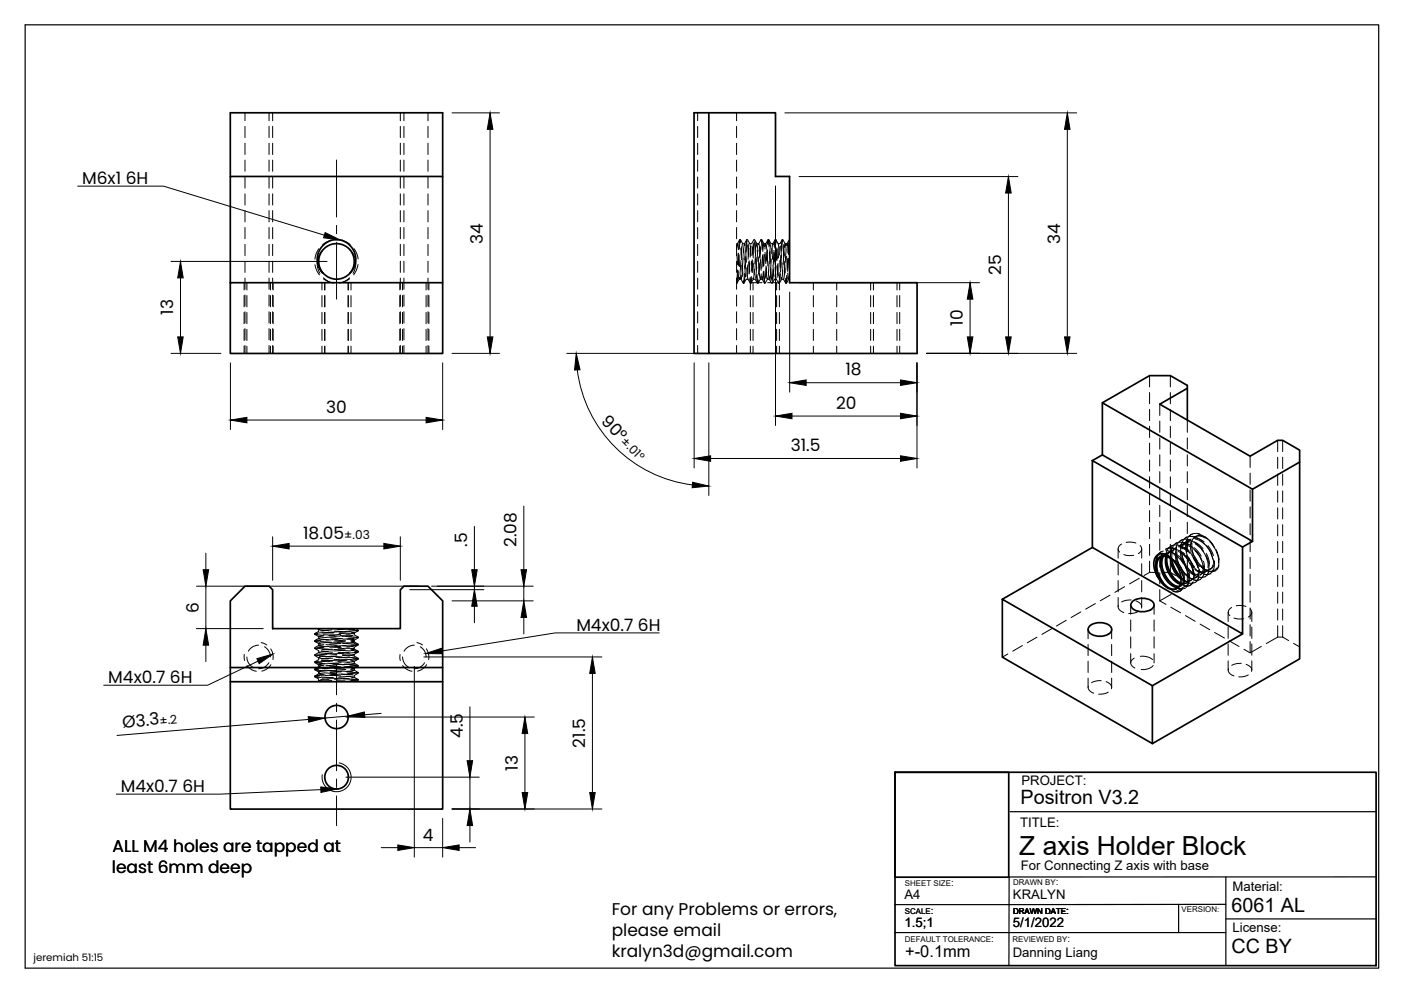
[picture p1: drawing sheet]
<svg xmlns="http://www.w3.org/2000/svg" width="297mm" height="210mm" viewBox="0 0 297 210" stroke-linecap="round" stroke-linejoin="round" font-family="sans-serif">
<!-- layer: Visible -->
<g fill="none" stroke="#000" stroke-width=".36">
<path d="M48.8 37.4v-13.5h45.1v13.5M150.3 23.9v51h44.1v-15h-27v-22.5h-3v-13.5h-17.2v51h3.1M48.8 59.9v-22.5h45.1v22.5M48.8 59.9h45.1v15h-45.1zM70.2 51a4.1 4.1 0 0 1 4.6 1.9l.5 1.1 .1 1.4-.4 1.4-.8 1.1 .7-1.1 .2-1.2a3.8 3.8 0 0 0-5-3.7 3.8 3.8 0 0 0-1.6 6l-.8-.9-.3-1-.2-1.1 .2-.9 .4-1 .7-1 .7-.6 .9-.4M74.2 57.9a3.8 3.8 0 0 1-5.7 0M231.6 97.7l31.8 18.3v18.4l-31.8-18.3zM233.7 96.4l31.9 18.4-2.2 1.2M233.7 96.4l-2.1 1.3M233.7 85.4v11M251.7 82.3l-5.8 3.4 19.1 11 5.9-3.3h1l3.6 2v2.6l-9.9 5.7-31.9-18.3 10-5.8h4.4l3.6 2.1v7.4M275.5 98v41.7l-31.2 18"/>
<path d="M231.6 116.1l-19.1 11v12.2l31.8 18.4v-12.3l-31.8-18.3M245.6 117.6l-.4 .7-.1 .9M246 118.1l-.5 .7-.2 1 .1 1.2 .3 1.1 .9 1.5 .8 .8 1 .5 .5 .1 .5-.2M246.4 117.4l-.2 1.2M246.5 117.9l-.4 .9-.1 1.1 .3 1.1 .4 1.1 .7 1 .8 .9 .9 .4 .8 .1M246.7 117.9l-.3 .7-.1 1 .3 1.4 .5 1.1 .6 1 .8 .7 .8 .4 .7 .1M247.2 118v1.8l.5 1.6 1.3 1.7 1.3 .7M247.2 117.6v.4M247.4 118.1v1.1l.7 2.2 1.2 1.6 1 .6M248.2 118.4l.2 1.4 .5 1.1 .8 1.3 .7 .6M248.5 118.6l.1 .8 .6 1.4 1.2 1.6M248.7 118.8l-.8-.6-.9-.3-.9 .1-.6 .5-.4 .6-.1 1.2 .1 1.1 .4 1-.7-1.6-.2-1.4 .4-1.3 .8-.6a2.45 2.45 0 0 1 2.7 1l.9 1.2 .8 1.8 .2 1.7-.3 1a1.84 1.84 0 0 1-3 .2l-1-1.1-.6-.9"/>
<path d="M265.6 103.7v11.1M48.8 127.4l3.1-3.1h5.1l.8 .7v8.3h27.1v-8.3l.7-.7h5.1l3.2 3.1v14.1h-45.1zM231 132.7a3.4 3.4 0 0 1 4.6 .4 1.26 1.26 0 0 1-1.2 1.6 3.3 3.3 0 0 1-3.6-.9v-.7zM240.1 127.6a3.3 3.3 0 0 1 4.5 .3 1.24 1.24 0 0 1-1.2 1.6 3.3 3.3 0 0 1-3.6-.9v-.7zM245.6 121.9l1 1.7M246.7 121.3l1 1.7M247.8 120.6l.9 1.8M248.8 120l1 1.7M249.3 124.5l.4 .1M263.4 134.4l-19.1 11M48.8 141.5v30h45.1v-30M48.8 144.5h45.1"/>
<circle cx="71.4" cy="152" r="2.47"/>
<circle cx="71.4" cy="164.8" r="2.51"/>
</g>
<!-- layer: Hidden -->
<g fill="none" stroke="#000" stroke-width=".21">
<path d="M51.9 23.9v1.7M51.9 26.8v2.4M51.9 30.4v2.4M51.9 33.9v2.4M51.9 37.5v2.4M57 23.9v1.7M57 26.8v2.4M57 30.4v2.4M57 33.9v2.4M57 37.5v2.4M57.8 23.9v1.7M57.8 26.8v2.4"/>
<path d="M57.8 30.4v2.4M57.8 33.9v2.4M57.8 37.5v2.4M84.9 23.9v1.7M84.9 26.8v2.4M84.9 30.4v2.4M84.9 33.9v2.4M84.9 37.5v2.4M85.6 23.9v1.7M85.6 26.8v2.4M85.6 30.4v2.4M85.6 33.9v2.4"/>
<path d="M85.6 37.5v2.4M90.7 23.9v1.7M90.7 26.8v2.4M90.7 30.4v2.4M90.7 33.9v2.4M90.7 37.5v2.4M147.9 23.9v1.7M147.9 26.8v2.4M147.9 30.4v2.4M147.9 33.9v2.4M147.9 37.5v2.4M156.2 23.9v1.7"/>
<path d="M156.2 26.8v2.4M156.2 30.4v2.4M156.2 33.9v2.4M156.2 37.5v2.4M51.9 41.1v2.4M51.9 44.7v2.3M51.9 48.2v2.4M51.9 51.8v2.4M51.9 55.4v2.4M51.9 59v2.3M52.3 59.9v1.6M57 41.1v2.4"/>
<path d="M57 44.7v2.3M57 48.2v2.4M57 51.8v2.4M57 55.4v2.4M57 59v2.3M57.3 59.9v1.6M57.8 41.1v2.4M57.8 44.7v2.3M57.8 48.2v2.4M57.8 51.8v2.4M57.8 55.4v2.4M57.8 59v2.3"/>
<path d="M66.8 56.1l.2 .9 .7 1.3M67.2 55.7l.2 1.2 .4 1.1M67.6 52.7l-.6 1.1-.2 1.1M68.5 53l-.8 .9-.2 .6M68.6 59.1l1.2 .7 1 .2M68.6 58.9l1.5 1M68.8 59.9v1.6M70.1 51l-1.1 .4-.6 .5M72.5 51l1 .3 .7 .6M73.8 59.9v1.6M73.9 59.9v1.6M74.1 58.9l-1.6 1"/>
<path d="M74.1 59.1l-1 .6-1.2 .3M74.2 53l.5 .6 .5 .9M75.1 52.7l.6 1.2 .2 1M75.4 55.7l-.1 1.2-.5 1.1M75.9 56.1l-.3 1.1-.6 1.1M84.9 41.1v2.4M84.9 44.7v2.3M84.9 48.2v2.4M84.9 51.8v2.4M84.9 55.4v2.4M84.9 59v2.3M85.3 59.9v1.6"/>
<path d="M85.6 41.1v2.4M85.6 44.7v2.3M85.6 48.2v2.4M85.6 51.8v2.4M85.6 55.4v2.4M85.6 59v2.3M90.3 59.9v1.6M90.7 41.1v2.4M90.7 44.7v2.3M90.7 48.2v2.4M90.7 51.8v2.4M90.7 55.4v2.4"/>
<path d="M90.7 59v2.3M147.9 41.1v2.4M147.9 44.7v2.3M147.9 48.2v2.4M147.9 51.8v2.4M147.9 55.4v2.4M147.9 59v2.3M156.2 41.1v2.4M156.2 44.7v2.3M156.2 48.2v2.4M156.2 51.8v2.4M156.2 55.4v2.4"/>
<path d="M156.2 59v2.3M156.2 51.7h.2M156.2 53.7l.2 2.4M156.4 57.2l-.2 2.8 .3-2.4M156.4 57.3l.3 1.9 .1-.4M156.6 53.7l-.2 2.4M156.6 53l-.2-1.3-.2 1.3M156.7 54.1l.1 2.4M156.7 54l-.2 2.4M156.7 59.2h.4l.5 .8M156.7 59.2l-.4 .8M156.9 57.7l.2 1.5 .2-.8"/>
<path d="M157 51.5l-.2-.7-.2 1.7M157 50.8l-.7 .9M157 50.8l.5 .9h.4l.4-.9M157.1 51.2l-.1-.4-.3 2M157.1 52.7l.1 2.3M157.1 55.2l-.2 2.4M157.2 52.4l.1 2.3M157.3 56.3l.1 2.3M157.4 55.9l.1 2.4M157.4 51.7l-.2 2.4M157.5 54.8l-.1 2.4M157.6 52.8l.2 2.4"/>
<path d="M157.8 57.9l-.2 2.1-.1-.2M157.9 56.3l.2 2.4M157.9 58.2l-.2 1.8-.1-.5M158 52l-.1-.3-.3 1.9M158 54.4l-.1 2.3M158.1 53.2l.2 2.4M158.1 54.7l-.1 2.4M158.3 56.8l.3 2.4M158.3 50.8l-.2 2.4M158.3 50.8l.7 .9h.4M158.4 51.1l-.2 2.4M158.5 52l.2 2.4"/>
<path d="M158.5 56.2l-.2 2.4M158.6 59.2l.5 .8M158.6 51.7l.2 2.4M158.6 59.2h-.4l-.5 .8M158.7 55.6l.2 2.3M158.8 52.6l-.2 2.4M158.8 55.3l.2 2.4M159 55.7l-.2 2.4M159 51.8l.3 2.4M159 58.8l.2 1.2 .2-1.1M159.1 59.9h2.5M159.2 52.2l-.2 2.3"/>
<path d="M159.3 58.6l-.2 1.4-.2-.9M159.3 55.4l.2 2.4M159.5 55.1l-.1 2.3M159.5 52.3l.2 2.4M159.6 55.3l-.1 2.4M159.7 59.9v1.6M159.7 51.5l-.1 2.4M159.8 55.9l.1 2.3M159.8 51.8l-.1 2.3M159.8 50.8l-.5 .9M159.9 50.8h.1M160 51.3l.1 2.4"/>
<path d="M160 57.1l-.3 2.1-.1-.2M160 50.8l.5 .9M160 51l.2 2.4M160.1 59.2l.5 .8M160.1 59.2h-.4l-.5 .8M160.2 54.9l.1 2.3M160.2 53.6l-.2 2.3M160.3 54.6l.1 2.4M160.3 52.4l.2-.7 .2 1.6M160.4 58.4l.2 1.6 .1-.7M160.4 56.6l-.2 2.4M160.5 51.7h.3l.6-.9 .6 .9h.4l.4-.9h.2l.5 .9h.4"/>
<path d="M160.5 58.2l.2 1.8 .1-.4M160.7 53.1l-.2 2.3M160.8 54.5l.1 2.3M160.8 51.9l.1-.2 .2 2.1M161 55.7l-.2 2.4M161 58l.2 1.2 .2-1.1M161.1 56l-.2 2.4M161.2 52.2l-.2 2.4M161.2 55l.2 2.3M161.2 59.2h.4l.5 .8M161.2 59.2l-.5 .8M161.3 52.4l-.2 2.4"/>
<path d="M161.3 51l.1-.2 .2 2.2M161.4 51.2l.1-.4 .2 1.9M161.6 54.2l.2 2.4M161.6 54.5l-.1 2.4M161.8 53.9l.1 2.4M161.9 57.8l.2 2.2M161.9 57.5l-.3 1.7-.1-.7M162 57.5l.2 2.4M162.1 52.3l-.2-.6-.2 1.6M162.1 54l-.2 2.4M162.2 52.8l.2-1.1 .2 1.1M162.2 53.5l.2 2.4"/>
<path d="M162.4 56.4l-.1 2.4M162.4 57.1l.3 2.1 .1-.2M162.5 56.7l-.1 2.3M162.6 52.8l-.1 2.4M162.6 54l.2 2.4M162.7 51.7l.2-.9 .1 1.5M162.7 53.1l-.1 2.4M162.8 59.9h2.4M162.8 51.9l.2-1.1 .2 1.3M162.9 57.6l.2 1.6 .2-.7M163.1 55.4l-.2 2.4M163.1 53.5l.2 2.4"/>
<path d="M163.2 53.2l.2 2.4M163.3 57.1l.2 2.4M163.4 51.9l-.2 2.3M163.4 56.8l.2 2.4M163.5 54.9l-.1 2.4M163.6 52.6l.2 2.4M163.9 56.2l.2 2.3M163.9 57.1l-.2 2.3M164 51.9l-.1-.2-.3 2M164 57.4l-.2 2.3M164.1 53.5l-.1 2.4M164.1 53.1l.2 2.4"/>
<path d="M164.2 53.8l-.1 2.4M164.3 56.7l.2 2.3M164.3 50.8l-.4 .9M164.4 50.8h.1M164.5 51.7l-.2-.9-.2 1.5M164.5 50.8l.6 1.1 .1 2.2M164.5 56.3l-.2 2.4M164.6 52.9l.1 2.4M164.6 51.4l-.1-.6-.2 1.8M164.6 59.2h-.4l-.5 .8M164.7 59.9v1.6M164.7 52.5l.1 2.4"/>
<path d="M164.8 52.8l-.2 2.3M164.8 56.4l.1 2.4M164.9 56.1l.1 2.4M165 55.9l-.2 2.3M165.2 52.3l-.2 2.4M165.3 55.3l.2 2.4M165.4 57.7l-.3 2.3-.5-.8M165.5 58.1l-.3 1.9-.1-.3M165.5 52.1l.2 2.4M165.5 54.2l-.1 2.3M165.7 54.5l-.2 2.4M165.7 59.2h.4l.5 .8"/>
<path d="M165.7 59.2l-.5 .8M165.8 55.7l.1 2.4M165.9 51l-.1-.2-.2 2.2M165.9 50.9l-.2 2.4M166 57.2l-.3 2-.1-.4M166 50.8l-.6 .9h-.4M166 50.8l.5 .9M166.1 52.2l.1 2.4M166.1 51.9l.2 2.3M166.2 53.7l-.1 2.4M166.2 55.8l.2 2.4M166.3 52.5l.2-.8 .2 1.4"/>
<path d="M166.3 55.4l.2 2.4M166.4 56.8l-.2 2.4M166.6 53.2l-.1 2.4M166.8 52.1l.1-.4 .2 1.9M166.8 54.3l.1 2.4M166.8 58.4l-.2 1.6-.1-.7M166.9 58.7l-.2 1.3-.1-1M167 54.8l-.1 2.4M167.1 55.2l-.1 2.3M167.2 54.8l.2 2.3M167.3 51.3l-.2 2.4M167.3 50.8l-.4 .9h-.4"/>
<path d="M167.3 51.6l-.1 2.4M167.4 50.8h.1M167.4 57.9l-.2 1.3-.2-1.3M167.4 59.2h-.2l-.4 .8M172.4 59.9v1.6M177.4 59.9v1.6M185.2 59.9v1.6M190.2 59.9v1.6M51.9 62.5v2.4M51.9 66.1v2.4M51.9 69.7v2.4M51.9 73.3v1.6"/>
<path d="M52.3 62.7v2.4M52.3 66.2v2.4M52.3 69.8v2.4M52.3 73.4v1.5M57 62.5v2.4M57 66.1v2.4M57 69.7v2.4M57 73.3v1.6M57.3 62.7v2.4M57.3 66.2v2.4M57.3 69.8v2.4M57.3 73.4v1.5"/>
<path d="M57.8 62.5v2.4M57.8 66.1v2.4M57.8 69.7v2.4M57.8 73.3v1.6M68.8 62.7v2.4M68.8 66.2v2.4M68.8 69.8v2.4M68.8 73.4v1.5M73.8 62.7v2.4M73.8 66.2v2.4M73.8 69.8v2.4M73.8 73.4v1.5"/>
<path d="M73.9 62.7v2.4M73.9 66.2v2.4M73.9 69.8v2.4M73.9 73.4v1.5M84.9 62.5v2.4M84.9 66.1v2.4M84.9 69.7v2.4M84.9 73.3v1.6M85.3 62.7v2.4M85.3 66.2v2.4M85.3 69.8v2.4M85.3 73.4v1.5"/>
<path d="M85.6 62.5v2.4M85.6 66.1v2.4M85.6 69.7v2.4M85.6 73.3v1.6M90.3 62.7v2.4M90.3 66.2v2.4M90.3 69.8v2.4M90.3 73.4v1.5M90.7 62.5v2.4M90.7 66.1v2.4M90.7 69.7v2.4M90.7 73.3v1.6"/>
<path d="M147.9 62.5v2.4M147.9 66.1v2.4M147.9 69.7v2.4M147.9 73.3v1.6M156.2 62.5v2.4M156.2 66.1v2.4M156.2 69.7v2.4M156.2 73.3v1.6M156.2 60h.1M157.6 60h.1M159.1 60h.1M159.7 62.7v2.4"/>
<path d="M159.7 66.2v2.4M159.7 69.8v2.4M159.7 73.4v1.5M160.6 60h.1M162.1 60h.1M162.2 60l.5-.8h.4l.5 .8M163.6 60h.1M164.7 62.7v2.4M164.7 66.2v2.4M164.7 69.8v2.4M164.7 73.4v1.5M165.1 60h.1"/>
<path d="M166.6 60h.1M172.4 62.7v2.4M172.4 66.2v2.4M172.4 69.8v2.4M172.4 73.4v1.5M177.4 62.7v2.4M177.4 66.2v2.4M177.4 69.8v2.4M177.4 73.4v1.5M185.2 62.7v2.4M185.2 66.2v2.4M185.2 69.8v2.4"/>
<path d="M185.2 73.4v1.5M190.2 62.7v2.4M190.2 66.2v2.4M190.2 69.8v2.4M190.2 73.4v1.5M243.7 79.6v2.4M248.1 79.6v2.4M243.7 83.2v2.4M243.7 86.8v2.4M243.7 90.4v2.4M243.7 94v2.3M243.7 97.5v2.4"/>
<path d="M245.9 85.7v2.4M245.9 89.3v2.4M245.9 92.9v2.3M245.9 96.4v2.4M248.1 83.2v2.4M248.1 86.8v2.4M248.1 90.4v2.4M248.1 94v2.3M248.1 97.5v2.4M251.7 89.1v2.6M251.7 92.9v2.3M251.7 96.4v2.4"/>
<path d="M265 96.7v2.4M270.9 93.4v2.4M270.9 96.9v2.4M271.9 93.4v2.4M271.9 96.9v2.4M237.1 116.4v1.9M237.1 119.5v2.4M237.8 115.4a1.02 1.02 0 0 0-.4 1.7M238.3 117.6l.8 .2 1.2-.1M238.8 115l1-.1 1 .2M241.7 115.7a1.01 1.01 0 0 1-.4 1.7M242.1 116.4v1.9"/>
<path d="M242.1 119.5v2.4M243.7 119v2.4l-1.1 .6M243.7 101.1v2.4M243.7 104.7v2.4M243.7 108.2v2.4M243.7 111.8v2.4M243.7 115.4v2.4M245 119.7l.2 1.1 .4 1.2M245.1 119.2l.1 1.2 .4 1.5M245.9 100v2.4M245.9 103.6v2.4M245.9 107.1v2.4"/>
<path d="M245.9 110.7v2.4M245.9 114.3v2.4M245.9 117.9v2.3M246 118.1l.6-.3h.6l1.1 .3M246.1 117.1l-.5 .5M246.2 118.6l.1 1.2 .4 1.5M246.2 118l-.3 .1M246.2 117h-.1M246.4 117.3l-.3 1v1.4M246.5 117.3l-.1 .1M246.7 116.8l-1 .6-.6 1.1M246.7 117.4l1.1 .5"/>
<path d="M247.1 116.5l1.2-.3 1.1 .3M247.1 118.5l.6 2.3M247.2 116.4l1.2-.3 1.1 .4M247.2 116.7l1 .2 1.1 .7M247.2 118l.1 1.2 .5 1.4M247.2 117.4l-.2 .1M247.3 117.2l-.1 .4M247.8 117.3l-.7 .1-.6 .5M247.8 116.9l1.1 .5 1 .8M248 117l-.6 1.1M248.1 117.2l-.8 .1-.6 .6M248.1 101.1v2.4"/>
<path d="M248.1 104.7v2.4M248.1 108.2v2.4M248.1 111.8v2.4M248.1 115.4v2.4M248.1 119v2.4M248.3 118.1l.5 1.9M248.3 115.8h-.1M248.3 116.7l-.3 .2M248.4 118.4l.8 .8 .7 1M248.5 116.2l-.3 1.1 .1 1.2M248.6 119.7l1.1 2.1M248.6 116.7l-.8 .4-.6 .9"/>
<path d="M248.7 115.6l-.9 .5-.6 1.2M248.7 118.8l.2 .1M248.8 118.6l1.4 1.9M248.9 116.5l-.4 .9v1.2M248.9 117.6l1.1 .8 .7 .7M249 116.5l1.3 .4 .9 .5M249.2 117.4l.8 .6 1 1M249.2 118.8l.9 1.1 .5 .8M249.3 117.4l.1 1 .5 1.2M249.4 116.1l-.6 .4-.4 .5-.2 1.4M249.4 115.2h-.1M249.4 116.6l-.2 .8 .2 1.5"/>
<path d="M249.5 115.8l-.2 .9 .2 1.5M249.5 117l.1 1.3 .3 1.1M249.6 115.1l-.8 .6-.5 1.3M249.7 119.8l.7 1.1 .3 1M249.8 116.9l.9 .5 .9 1M249.8 119.3l1.2 2M249.9 115.7l1.1 .5 .9 .7M249.9 115.9l1.2 .2 1 .6M250 115.6h-1.1l-1 .6M250.2 118.4l1.3 2M250.2 116.1l1.3 .5 .8 .7M250.3 117.2l.1 .9 .4 1.3"/>
<path d="M250.4 117.1l1.6 1.8M250.4 115.5l-.3 .2 1.1-.2 1.2 .4M250.4 117l.7 2.3M250.4 114.5l-.1 .1M250.5 117.1l1.6 1.8M250.5 115l-.2 1.1 .1 1.3M250.6 117.6l.3 1.2 .5 1M250.6 119.1l1.2 2.1M250.7 118.5l1.2 2.1M250.7 114.9l1.1 .4 1 .7M250.8 114.4l-.9 .5-.6 1.3M251.1 116.2l.7 .5 1 1.1"/>
<path d="M251.4 116.2l.1 .9 .5 1.4M251.5 115.2l-1.4-.2-.9 .3M251.5 114.9l-.3 .2M251.5 117.7l.6 1.5 .4 .6M251.5 113.9l-.1 .1M251.6 114.7l-.1 .9 .1 1.4M251.6 113.9l-.7 .6-.5 1.3M251.6 120l.5 1.2 .1 1.1M251.7 100v2.4M251.7 103.6v2.4M251.7 107.1v2.4M251.7 110.7v2.4"/>
<path d="M251.7 114.3v2.4M251.7 117.9v2.3M251.9 114.4l1.1 .5 1 .7M252 118.1l1.2 2.1zM252 118.3l.7 1.2 .4 .9M252 114.7l-.5 .2-.5 .5-.4 1M252.1 114.7l-.4 .8v1.5M252.1 115.5l-.7-.2-.6 .1-.8 .5M252.3 119.4l.5 1 .2 1.2M252.3 114.5l-1.3-.2-.9 .5M252.4 114.9l-1.1 .1-.5 .4-.3 .6M252.5 115.9l.8 .7 .8 1"/>
<path d="M252.5 114.3l-.9 .9-.3 1.3M252.6 113.3l-.1 .1M252.6 119.5l.8 1.1 .8 .7M252.6 119.9l.4 1.5 .1 .9M252.6 114.7l-.2 .9 .2 1.5M252.7 119.9l.4 1.2 .1 1.1M252.7 116.6l.4 1.3 .5 .8M252.7 117.8l1.2 2.1M252.7 115.2v1.1l.3 1.2M252.8 113.7l1.1 .3 1 .8M252.8 113.2l-.9 .7-.5 1.1M252.9 117.5l.7 1 .5 1.1"/>
<path d="M253 118.2l.5 .9 .9 1M253 118.2l.6 1.1 .4 1.1M253.1 114.1l1.1 .2 1.1 .6M253.2 116.1l.9 .9 .6 .9M253.2 114.9l1 .5 .9 .9M253.3 113.8l1.1-.1 1.2 .4M253.3 116.7l.7 .8 .7 1.1M253.4 115l1 .9 .7 .8M253.4 114.3l1.2 .5 .9 .7M253.4 113.8l-.6 .6-.2 1M253.4 113.8l-.2 .3M253.4 113.8l1-.3 1 .3"/>
<path d="M253.5 118.8l.5 1.3 .2 .9M253.5 115.3l.9 .7 .7 1M253.5 114l-1.3-.3-.9 .4M253.6 118.6l.7 1 .9 .7M253.6 113.7l-.3 .1M253.7 116.9l1.2 2M254 113.2l1.1 .4 1 .8M254.3 119.7l.3 .4M254.4 113.2l-1.3-.1-.9 .5M254.6 114.6l1.6 1.7M254.7 118.7l.5 2.3M254.8 116.5l1.1 2.1"/>
<path d="M255 119.8v1.3l-.6 .8 .3-.1M255.1 119l.3 1.2-.3 1.1M255.5 113.8l.9 .7 .8 .9M255.7 117.7l.5 1.2 .2 1.1M255.7 118l.4 1.4v.9M255.7 117.3l.5 1 .2 1.3M255.8 115.6l1.2 2M256.1 115.7l.7 .9 .5 1.2M256.2 116.4l.6 1 .3 1.2M256.2 119.7l.1 1.3-.5 1M256.3 114.5l1.2 1.6-1-1.2M256.8 117.4l.4 1.2 .2 1.1"/>
<path d="M256.9 115.2l1.1 2.1M257.2 119.8l-.3 .6-.3 .3-.5 .2-.7-.2M257.3 118.8l.2 1.3-.3 1M257.5 118.9l-.3 1.3-.4 .4-.5 .1M257.8 116.5l.5 1.1 .2 1.1M258 117l.3 1.3v1.1M258.4 118.4v1.4l-.4 .9M258.4 119.9l-.3 .7-.4 .4-.6 .2-.8-.1M265 100.3v2.4M265 103.9v2.4M265 107.5v2.3M265 111v2.4"/>
<path d="M265 114.6v2.4M265 118.2v2.4M270.9 100.5v2.4M270.9 104.1v2.4M270.9 107.7v2.3M270.9 111.2v2.4M270.9 114.8v2.4M270.9 118.4v2.4M271.9 100.5v2.4M271.9 104.1v2.4M271.9 107.7v2.3M271.9 111.2v2.4"/>
<path d="M271.9 114.8v2.4M271.9 118.4v2.4M52.3 139.3a2.44 2.44 0 0 0 1.3 2.1M54.8 136.8l-1.1 .3-1 1M56.1 137.1l.5 .4a2.39 2.39 0 0 1 .7 1.8M66.7 134.4v.1M66.7 138.8l.9 .7v.4M66.7 136l.9 .5M66.7 134.5l.9 .5v.4M66.8 138.8l-.1 .1 2.3 .2M67.2 134.4l-.5 .1 1.8 .2M67.2 133.3l.4 .2v.4"/>
<path d="M67.3 137.5l2.3 .1M67.6 136.5v.3l-.9 .5 .9 .7v.4l-.9 .4M67.6 133.9l-.9 .4M67.6 135.3l-.9 .5M67.6 139.8l-.9 .5M67.7 139.1l2.4 .2M67.7 135.3l-.1 .1 2.1 .3M67.8 133.4l-.2 .1 2.1 .2M67.9 139.4l-.3 .1 2 .2M67.9 136l2.4 .2M67.9 135.8l-1.2 .1 1.1 .2M68.2 138.1l2.3 .2"/>
<path d="M68.3 134l2.4 .2M68.3 137.7l2.4 .1M68.4 134.1l-1.7 .2 .7 .2M68.6 134.6l2.4 .1M68.6 137.3l-1.9 .1 .5 .2M68.7 134.8l-1.1 .2 1.2 .2M68.7 136.7l-1.1 .2 1.2 .2M69 136.2l2.4 .1M69 138.6l2.4 .1M69.1 135.6l-2.1 .2h-.2l-.1 .2M69.1 136.7l2.4 .1M69.3 138.7l-2.3 .2"/>
<path d="M69.6 136.2l-2 .2 .3 .2M69.6 138.1l-2 .3 .3 .1M69.7 134.8l2.4 .1M69.7 137.1l-2.3 .1M70 137.2l2.3 .1M70 135.2l2.4 .2M70.1 139.2l2.4 .1M70.1 133.3l2.7 .1M70.4 133.6l-2.4 .2M70.4 138.5l-2.4 .2M70.5 137.6l-2.4 .2M70.5 139.5l-2.3 .2"/>
<path d="M70.8 139.8l2.4 .1M70.8 137.7l2.4 .1M70.8 134.1l-2.3 .2M70.9 133.8l2.4 .2M70.9 135.7l2.4 .2M71.1 140l-2.4 .1M71.2 139.4l2.4 .1M71.3 135l-2.4 .2M71.4 139.1l-2.4 .1M71.5 136.2l2.4 .2M71.5 135.6l-2.4 .1M71.7 138.4l2.4 .1"/>
<path d="M71.9 134.3l2.4 .1M71.9 137.9l2.4 .1M72 133.9l-2.4 .2M72.1 134.8l2.4 .1M72.2 137l-2.4 .2M72.2 136.4l-2.4 .2M72.2 134.5l-2.4 .2M72.5 133.3l2.7 .2M72.6 136.4l2.4 .2M72.6 138.8l2.4 .3M72.6 136.9l2.4 .3M72.7 135.4l-2.4 .1"/>
<path d="M72.9 138.5l-2.4 .1M73.2 136l-2.4 .1M73.2 137.9l-2.4 .1M73.3 135l2.4 .1M73.3 136.9l-2.4 .1M73.5 140l-2.3 .1M73.6 135.5l1.5 .2-.8 .2M73.6 137.4l1.5 .2-.7 .2M73.7 139.4l2.2 .2-.1 .1M74 138.3l-2.4 .2M74 133.5l1.9 .2-.3 .1M74.1 137.4l-2.4 .2"/>
<path d="M74.1 139.3l-2.4 .2M74.2 133.3l-2.7 .2M74.4 133.9l-2.4 .2M74.4 137.9l1.5 .2-.7 .1M74.5 134.1l.6 .1-1.7 .2M74.5 136l.6 .1-1.7 .2M74.7 139.8l-2.4 .1M74.8 139.6l1.1 .1-1.2 .2M74.8 134.7l-2.3 .2M75 138.8l-2.4 .2M75.1 136.5l.8 .1-1.4 .2M75.1 135.4l-2.4 .1"/>
<path d="M75.1 134.6l.8 .5M75.1 139.1l.8 .5M75.1 135.7v.4l.8 .5-.8 .6v.4l.8 .5M75.1 138.7v.4M75.4 133.3l.5 .4-.8 .5v.4M75.5 138.1l.4 .1-1.8 .2M75.6 133.7l-2.4 .2M75.7 135l.2 .1-2 .2M75.8 136.8l-2.4 .2M75.9 135.1v.1M75.9 138.1l-.8 .6M75.9 139.6v.1"/>
<path d="M75.9 135.2l-.8 .5M75.9 139.8l-.8 .4M85.3 139.3l.2 .9a2.2 2.2 0 0 0 1.1 1.2M87.8 136.8l-1.1 .3-1 1M89.1 137.1l.1 .1a2.45 2.45 0 0 1 1.1 2.1M213.7 138.7l-1.2 .6M216.8 136.9l-2.1 1.2M219.9 135.1l-2.1 1.2M223 133.3l-2.1 1.2M226.1 131.5l-2.1 1.2M229.2 129.7l-2.1 1.2M230.7 133.5v1.9"/>
<path d="M230.7 136.6v2.4M232.2 128l-2 1.2M235.4 126.2l-2.1 1.2M235.7 133.5v1.9M235.7 136.6v2.4M237.1 123.1v2.4M237.1 126.7v1.9M237.1 128.4a1.3 1.3 0 0 0 1.2 1.5M238.4 124.4l-2 1.2M239.7 128.3v2M239.7 131.4v2.4M239.7 135v2.4"/>
<path d="M239.7 138.6v2M239.8 127.2l-1.1 .1-.9 .3M240.5 139.5a1.08 1.08 0 0 0-.8 1.2 1.08 1.08 0 0 0 .9 .9M240.9 127.4a1.36 1.36 0 0 1 1.1 1.5M241.3 129.7l-1.1 .3-.9 .1M241.5 122.6l-2 1.2M241.8 139.2l1.6 .1 1 .5M242.1 123.1v2.4M242.1 126.7v1.9M243.7 121.4h1.6M244.7 128.3v2M244.7 131.4v2.4"/>
<path d="M244.7 135v2.4M244.7 138.6v2M245.9 121.4v2.4M245.9 125v2.4M245.9 127.4l1.3 .8M246.1 123l1.6 1.8M246.4 120.8l1.1 2.1M246.5 121.4h1.6M246.6 123.6l.9 .9M247.7 123l.6 .7 1 .8M248.1 121.4l1.3 .7M248.2 128.7l2.1 1.2"/>
<path d="M248.3 121.9l.5 .8 1.1 .9M248.3 123.8l1.1 .8 1 .3M248.3 126l-2.4 1.4M248.7 122.4l1.2 1.2M249.6 124.7l-.2 .1M249.7 124.6l.6 .3 1-.2M249.8 121.7l.8 .9 .9 .7M249.8 120.1l.6 .9 .8 1M250.3 125.3h-.1M250.4 122.4l.3 .3M250.4 120.4l.6 .9 1 .9M250.4 120.7l1.6 1.7"/>
<path d="M250.4 122.7l1.3 .7M250.5 122.7l1 .7 1.1 .3M250.5 121.2l.5 1.6v.7M250.5 124.2l-.3 .2M250.6 125l-.9 .5-1.3-.3M250.7 121.6l.4 1.3v1M250.7 124.7l-.3 .5-.5 .3-1.2-.1M250.8 123.1l-.3 .9-.6 .5M251 121.9l.1 1.3-.5 .9M251.3 120.2l.5 1.2 .1 1M251.4 130.5l2 1.2M251.5 120.5l.7 .8 1.1 .7"/>
<path d="M251.5 123.5l-.6 .4-.6-.1M251.5 123.6l-.3 .2M251.7 121.4v2.7l-2.4 1.3M251.8 120.3l.7 .9 .9 .8M251.8 123.4l-.7 .3-.8-.1M251.9 122.2l1.1 .7 1 .1M251.9 121.5l.3 1.3-.2 1.1M252 122.3v1.4l-.5 .8M252.1 120.8l1.1 .9 1 .2M252.4 124.1h-.1M252.6 123l-.3 .1M252.7 121.5l1 .7 1.1 .3"/>
<path d="M252.7 122.8l-.4 .4-.5 .1-.6-.1-.8-.4M252.9 123.4l-.4 .6-.4 .2h-1.2M253 123.4l-.8 .8-.6 .1-.6-.2M253.3 121.6l-.1 .5a1.2 1.2 0 0 1-1.4 1M253.3 120.7l1.2 .7h.7l.6-.2M253.4 123.5h.1M253.7 122.4l-.3 .1M254 121.6l-.2 .5-.4 .4-.4 .2-.8-.1M254 121l1 .6 1.2 .2M254.1 121v1.3l-.4 1M254.2 122.2l-.5 1.1-.5 .3h-.6M254.3 120.8l-.3 1.2-.3 .3-.6 .2"/>
<path d="M254.4 132.3l2.1 1.2M254.5 122.8l-.1 .1M255.1 122.1l-.8 .8-.5 .2-.7-.1M255.2 120.1l.1 1.3-.3 1M255.6 122.2l-.1 .1M256.2 120.7l-.3 .4-.5 .2-.6-.1-.7-.3M256.3 121.2l-.3 .6-.4 .4-1.1 .2M256.3 121.1l-.8-.4-.9-.6 1.2 .9 1.2 .2M256.6 121.6l-.1 .1M256.8 120.5l-.2 .2M257.2 120.8l-.4 .6-.4 .3-1.1 .1M257.5 134.1l2.1 1.2"/>
<path d="M257.7 121l-.1 .1M258 120.5l-.6 .5-1.1 .1M260.4 129.8v2M260.4 133v2.4M260.4 136.5v2.4M260.6 135.9l2.1 1.2M261.1 128.8a1.02 1.02 0 0 0-.4 1.7M261.6 131l.8 .2h1.3M262.1 128.5l1.1-.1 1 .2M263.7 137.7l1.3 .7M265 136v2.4l2.4-1.4M265 121.7v2.4"/>
<path d="M265 125.3v2.4M265 128.9v2.4M265 132.5v2.3M265.1 129.1a1.02 1.02 0 0 1-.4 1.7M265.4 129.8v2M265.4 133v2.4M265.4 136.5v2.4M270.9 132.7v2.4h1v-2.4M270.9 122v2.3M270.9 125.5v2.4M270.9 129.1v2.4M270.9 135.1l-2.4 1.4"/>
<path d="M271.9 122v2.3M271.9 125.5v2.4M271.9 129.1v2.4M271.9 135.1l1.3 .7M274.3 136.4l1.2 .8M57 140.5l-.4 .6a2.33 2.33 0 0 1-1.8 .7M66.7 140.3v.2M66.7 143.4l.9 .6M66.7 140.5l.9 .5M67 140.6l2.4 .2M67.1 141.9l-.4 .1 2 .2M67.5 140.2l-.8 .2 1.6 .2"/>
<path d="M67.6 141v.3l-.9 .6 .9 .6v.4l-.9 .4M67.6 144v.4M67.6 144.3l-.4 .2M67.7 143.3l-1 .2 1.4 .2M67.9 141.3l-.3 .1 2 .2M68 144.1l2.4 .2M68.1 143.5l2.4 .2M68.1 140l2.4 .2M68.2 141.7l-1.5 .1 .9 .2M68.8 142.1l2.3 .1M68.8 140.8l-1.2 .1 1.1 .3M68.8 142.7l-1.2 .1 1.1 .3"/>
<path d="M68.9 142.7l2.4 .1M68.9 143.1l-2.2 .2 .2 .1M69.3 143.7l2.3 .2M69.4 140.6l2.4 .2M69.7 144.1l-2.1 .2 .2 .1M69.7 142.2l-2.1 .2 .1 .1M69.8 141.2l2.4 .2M69.8 143.1l2.4 .2M69.9 142.3l2.4 .1-2.3 .2M70 140.2l-2.4 .1M70.1 143l2.6-.1 2.1 .2M70.6 140.8l2.4 .1"/>
<path d="M70.6 141.6l-2.4 .2M70.7 143.6l-2.4 .2M70.8 141.7l2.4 .2M71.3 143.1l-2.4 .1M71.5 141l-2.4 .2M71.5 144.3l2.7 .2M71.6 143.7l2.4 .2M71.7 140.3l2.4 .1M71.8 141.4l-2.4 .2M72.3 142.3l2.4 .1M72.3 140.5l-2.3 .2M72.8 143.9l2.4 .2"/>
<path d="M73 140.8l2.4 .2M73.1 144.4l-2.3 .1M73.3 143.9l-2.4 .1M73.3 142l-2.4 .1M73.4 141.5l1.7 .2-.6 .2M73.4 143.4l1.7 .2-.6 .2M73.5 142.5l2.4 .2M74.2 141l1.7 .2-.5 .1M74.2 141.4l-2.4 .2M74.3 143.4l-2.4 .1M74.3 142l.8 .1-1.5 .2M74.4 140.1l.7 .1-1.5 .2"/>
<path d="M74.9 142.9l-2.4 .1M75 140.7l-2.4 .2M75.1 143.6l.8 .5M75.1 140.2v.4l.8 .6M75.1 141.7v.4l.8 .5-.8 .6v.4M75.2 144l.7 .1-1.6 .2M75.4 141.2l-2.4 .2M75.5 144.3l-2.3 .2M75.9 142.6l-2.2 .2M75.9 144.1l-.5 .4M75.9 141.2l-.8 .5M90 140.5l-.4 .6a2.33 2.33 0 0 1-1.7 .7"/>
<path d="M230.7 140.2v2.4M230.7 143.8v1.9M230.7 145.5a1.34 1.34 0 0 0 1.2 1.5M233.5 144.3l-1.1 .1-1 .3M234.5 144.5a1.36 1.36 0 0 1 1.1 1.5M235 146.8l-.8 .3-1.3 .1M235.7 140.2v2.4M235.7 143.8v1.9M244.5 141.1a2.99 2.99 0 0 1-2.5 .9M260.4 140.1v2M260.5 141.8a1.3 1.3 0 0 0 1.1 1.5M263.2 140.6l-1.1 .1-.9 .4"/>
<path d="M264.2 140.9a1.32 1.32 0 0 1 1.1 1.5M264.7 143.1l-1.2 .4h-.9M265.4 140.1v2"/>
</g>
<!-- layer: Hidden Narrow -->
<g fill="none" stroke="#000" stroke-width=".21">
<path d="M51.8 59.9v1.6M57.9 59.9v1.6M68.3 59.9v1.6M74.4 59.9v1.6M84.8 59.9v1.6M90.9 59.9v1.6M159.1 59.9v1.6M165.2 59.9v1.6M184.6 59.9v1.6M190.8 59.9v1.6M51.8 62.7v2.4M51.8 66.2v2.4"/>
<path d="M51.8 69.8v2.4M51.8 73.4v1.5M57.9 62.7v2.4M57.9 66.2v2.4M57.9 69.8v2.4M57.9 73.4v1.5M68.3 62.7v2.4M68.3 66.2v2.4M68.3 69.8v2.4M68.3 73.4v1.5M74.4 62.7v2.4M74.4 66.2v2.4"/>
<path d="M74.4 69.8v2.4M74.4 73.4v1.5M84.8 62.7v2.4M84.8 66.2v2.4M84.8 69.8v2.4M84.8 73.4v1.5M90.9 62.7v2.4M90.9 66.2v2.4M90.9 69.8v2.4M90.9 73.4v1.5M159.1 62.7v2.4M159.1 66.2v2.4"/>
<path d="M159.1 69.8v2.4M159.1 73.4v1.5M165.2 62.7v2.4M165.2 66.2v2.4M165.2 69.8v2.4M165.2 73.4v1.5M184.6 62.7v2.4M184.6 66.2v2.4M184.6 69.8v2.4M184.6 73.4v1.5M190.8 62.7v2.4M190.8 66.2v2.4"/>
<path d="M190.8 69.8v2.4M190.8 73.4v1.5M51.8 138.8l.1 1.3M55.4 136.2l1.2 .6M57.4 137.6l.5 1.4v.8M84.8 138.8l.1 1.3M88.4 136.2l1.2 .6M90.4 137.6l.4 .9 .1 1.3M52.4 141.1l.7 .7 1.3 .5M57.4 140.9a2.95 2.95 0 0 1-1.9 1.4M85.4 141.1l.7 .7 1.3 .5M90.4 140.9l-1 1.1-.9 .3"/>
</g>
<!-- layer: Visible Narrow -->
<path d="M71.9 161.8a3.1 3.1 0 0 1 2.5 3.5 3.1 3.1 0 0 1-3.6 2.5 3.1 3.1 0 0 1-2.5-3.5" fill="none" stroke="#000" stroke-width=".21"/>
<!-- layer: Border -->
<path d="M5.3 5.3h287v200h-287z" fill="none" stroke="#000" stroke-width=".25"/>
<!-- layer: TitleBlock -->
<path d="M189.8 163.7h102v41h-102zM189.8 163.7h24.1v22.3h-24.1z" fill="none" stroke="#000" stroke-width=".36"/>
<path d="M214.1 172.1h77.7M189.8 197.7h70.1M249.9 191.7v6M259.9 194.8h31.9M259.9 185.9v18.8M259.9 191.7l-70.1 .1M291.8 185.9h-77.8l-.1 18.8" fill="none" stroke="#000" stroke-width=".25"/>
<!-- layer: Dimensions -->
<g fill="none" stroke="#000" stroke-width=".21">
<path d="M95.8 23.9h10.1M103.9 27.4v44M164.4 39.4v50.8M166.4 23.9h61.9M169.4 37.4h46.4M226.3 27.4v44M36.3 55.4h33M38.3 58.9v12.5M169.4 59.9h38.3M213.8 40.9v30.5M36.3 74.9h10.5M48.9 76.9v14.2"/>
<path d="M93.9 76.9v14.2M95.8 74.9h10.1M120.2 74.9h28.1M122.4 78.4a28.1 28.1 0 0 0 24.4 24.4M147.2 76.9v22.3M150.3 76.9v28.1M167.4 61.9v21.2M194.4 76.9v22.3M196.4 74.9h31.9M205.7 63.4v8M52.3 89.1h38M150.7 97.2h40.2"/>
<path d="M167.9 88.2h23M170.9 81.1h20M43.6 117.3v3.5M57.8 113.8v9.2M61.3 115.8h20.1M84.9 113.8v9.2M100.6 111.6v9.2M111.1 107.3v13.5M41.7 133.3h14.1M41.7 124.3h47M43.6 124.3v9M43.6 136.8v3.5"/>
<path d="M86.9 125h15.7M89.9 139.3h37.7M91.5 124.3h21.6M95.8 127.4h17.3M100.6 124.3v.7M100.6 128.5v3.5M111.1 124.3v3.1M111.1 130.9v3.5M65.4 152.5l-40.6 3.4M73.3 152h40M73.8 151.8l-4.9 .4M80.8 151.2l-3.5 .3"/>
<path d="M87.8 141.3v40.4M99.6 149.9v11.4M111.3 155.5v12.5M125.6 142.8v25.2M73.3 164.8h28.3M80.8 179.7h3.5M87.8 179.7h6.1M93.9 173.5v8.2M95.8 171.5h31.8M97.3 179.7h3.5M99.6 164.8v6.7M99.6 175v3.5"/>
</g>
<g fill="#000" stroke="#000" stroke-width=".21">
<path d="M103.9 23.9l.6 3.5h-1.2zM226.3 23.9l.6 3.5h-1.2zM38.3 55.4l.5 3.5h-1.1zM213.8 37.4l.6 3.5h-1.2zM37.7 71.4h1.1l-.5 3.5zM103.3 71.4h1.2l-.6 3.5zM122.2 74.9l.8 3.5-1.2 .1zM205.1 71.4h1.2l-.6 3.5zM205.7 59.9l.6 3.5h-1.2zM213.2 71.4h1.2l-.6 3.5zM225.7 71.4h1.2l-.6 3.5zM48.9 89.1l3.4-.6v1.2z"/>
<path d="M90.3 88.5l3.6 .6-3.6 .6zM147.2 97.2l3.5-.6v1.2zM164.4 88.2l3.5-.6v1.2zM167.4 81.1l3.5-.5v1.1zM190.9 80.6l3.5 .5-3.5 .6zM190.9 87.6l3.5 .6-3.5 .6zM190.9 96.6l3.5 .6-3.5 .6zM57.8 115.8l3.5-.6v1.2zM81.4 115.2l3.5 .6-3.5 .6zM146.8 102.2l3.5 .9-3.6 .3zM43.6 133.3l.6 3.5h-1.1zM43.1 120.8h1.1l-.6 3.5z"/>
<path d="M100.6 125l.6 3.5h-1.2zM100 120.8h1.2l-.6 3.5zM111.1 127.4l.5 3.5h-1.1zM110.5 120.8h1.1l-.5 3.5zM65.3 151.9l3.6 .3-3.5 .9zM73.8 151.8l3.5-.8v1.1zM111.3 152l.6 3.5h-1.2zM125.6 139.3l.6 3.5h-1.2zM84.3 179.1l3.5 .6-3.5 .6zM93.9 179.7l3.4-.6v1.2zM99.6 171.5l.6 3.5h-1.2zM99 161.3h1.2l-.6 3.5z"/>
<path d="M110.7 168h1.2l-.6 3.5zM125 168h1.2l-.6 3.5z"/>
</g>
<!-- layer: Center Lines -->
<path d="M71.4 33.9v12.1M71.4 47.8v1.8M71.4 51.4v12M71.4 141v6.3M71.4 149.1v1.8M71.4 152.7v10.7M71.4 165.2v1.8M71.4 168.8v6.2" fill="none" stroke="#000" stroke-width=".21"/>
<!-- layer: Annotations -->
<path d="M68.9 49.3l3.2 1.6-3.5-.5zM54.5 139.7l3.4-1-3 2zM90.2 138.6l3.4-1.2 .2 1.2zM68 166.8l3.5 .5-3.4 .7z" fill="#000" stroke="#000" stroke-width=".21"/>
<path d="M16.5 39.5h18.2l34.1 10.4M139.8 134.2h-22.1l-24 3.8M54.7 140.2l-10.7 5.1h-22M68 167.4l-21.3 1h-22" fill="none" stroke="#000" stroke-width=".21"/>
<text font-size="5.6" x="216.1" y="181.2">Z axis Holder Block</text>
<g font-size="4.2">
<text x="216.4" y="170.6">Positron V3.2</text>
<text x="261.1" y="193.3">6061 AL</text>
<text x="261.1" y="202.1">CC BY</text>
</g>
<g font-size="3.6">
<text x="17.4" y="39">M6x1</text>
<text x="26.7" y="39">6H</text>
<text x="102.4" y="51.7" transform="rotate(-90 102.4 51.7)">34</text>
<text x="224.8" y="51.7" transform="rotate(-90 224.8 51.7)">34</text>
<text x="212.3" y="58.3" transform="rotate(-90 212.3 58.3)">25</text>
<text x="36.7" y="66.8" transform="rotate(-90 36.7 66.8)">13</text>
<text x="204.2" y="69.1" transform="rotate(-90 204.2 69.1)">10</text>
<text x="179.2" y="79.6">18</text>
<text x="69.2" y="87.6">30</text>
<text x="127.2" y="89.5" transform="rotate(45 127.2 89.5)">90°</text>
<text x="177.3" y="86.7">20</text>
<text x="167.7" y="95.7">31.5</text>
<text x="64.3" y="114.2">18.05</text>
<text x="99.1" y="115.9" transform="rotate(-90 99.1 115.9)">.5</text>
<text x="109.5" y="116" transform="rotate(-90 109.5 116)">2.08</text>
<text x="42.1" y="130" transform="rotate(-90 42.1 130)">6</text>
<text x="122.2" y="133.7">M4x0.7</text>
<text x="135.3" y="133.7">6H</text>
<text x="23" y="144.8">M4x0.7</text>
<text x="36" y="144.8">6H</text>
<text x="26.1" y="154.3" transform="rotate(-5 26.1 154.3)">Ø3.3</text>
<text x="98.1" y="156.4" transform="rotate(-90 98.1 156.4)">4.5</text>
<text x="124.1" y="158.5" transform="rotate(-90 124.1 158.5)">21.5</text>
<text x="25.6" y="167.9">M4x0.7</text>
<text x="38.7" y="167.9">6H</text>
<text x="109.8" y="163.4" transform="rotate(-90 109.8 163.4)">13</text>
<text x="89.7" y="178.2">4</text>
<text x="23.7" y="185.1">least 6mm deep</text>
<text x="23.9" y="180.7">ALL M4 holes are tapped at</text>
<text x="129.7" y="194.1">For any Problems or errors,</text>
<text x="129.7" y="198.5">please email</text>
<text x="129.7" y="202.9">kralyn3d@gmail.com</text>
</g>
<text font-size="3.5" x="191.9" y="202.9">+-0.1mm</text>
<g font-size="2.8">
<text x="216.6" y="166.5">PROJECT:</text>
<text x="216.3" y="175.4">TITLE:</text>
<text x="216.4" y="184.5">For Connecting Z axis with base</text>
<text x="191.7" y="190.6">A4</text>
<text x="214.8" y="190.6">KRALYN</text>
<text x="261.3" y="188.9">Material:</text>
<text x="191.7" y="196.6">1.5;1</text>
<text x="214.7" y="196.6">5/1/2022</text>
<text x="261.3" y="197.6">License:</text>
<text x="214.7" y="203">Danning Liang</text>
</g>
<g font-size="2.6">
<text x="131.5" y="93.7" transform="rotate(45 131.5 93.7)">±.01°</text>
<text x="73" y="114.2">±.03</text>
<text x="33.9" y="153.6" transform="rotate(-5 33.9 153.6)">±.2</text>
</g>
<text font-size="2.2" x="7.1" y="203.7">jeremiah 51:15</text>
<g font-size="2.1">
<text x="201.6" y="187.9">:</text>
<text x="223.8" y="187.6">:</text>
<text x="197.4" y="193.7">:</text>
<text x="226.1" y="193.7">:</text>
<text x="210.1" y="199.7">:</text>
<text x="226.3" y="199.8">:</text>
</g>
<g font-size="1.7">
<text x="191.9" y="187.9">SHEET SIZE</text>
<text x="214.8" y="187.6">DRAWN BY</text>
<text x="191.9" y="193.7">SCALE</text>
<text x="214.8" y="193.7">DRAWN DATE</text>
<text x="250.5" y="193.4">VERSION:</text>
<text x="191.8" y="199.7">DEFAULT TOLERANCE</text>
<text x="214.7" y="199.8">REVIEWED BY</text>
</g>
</svg>
